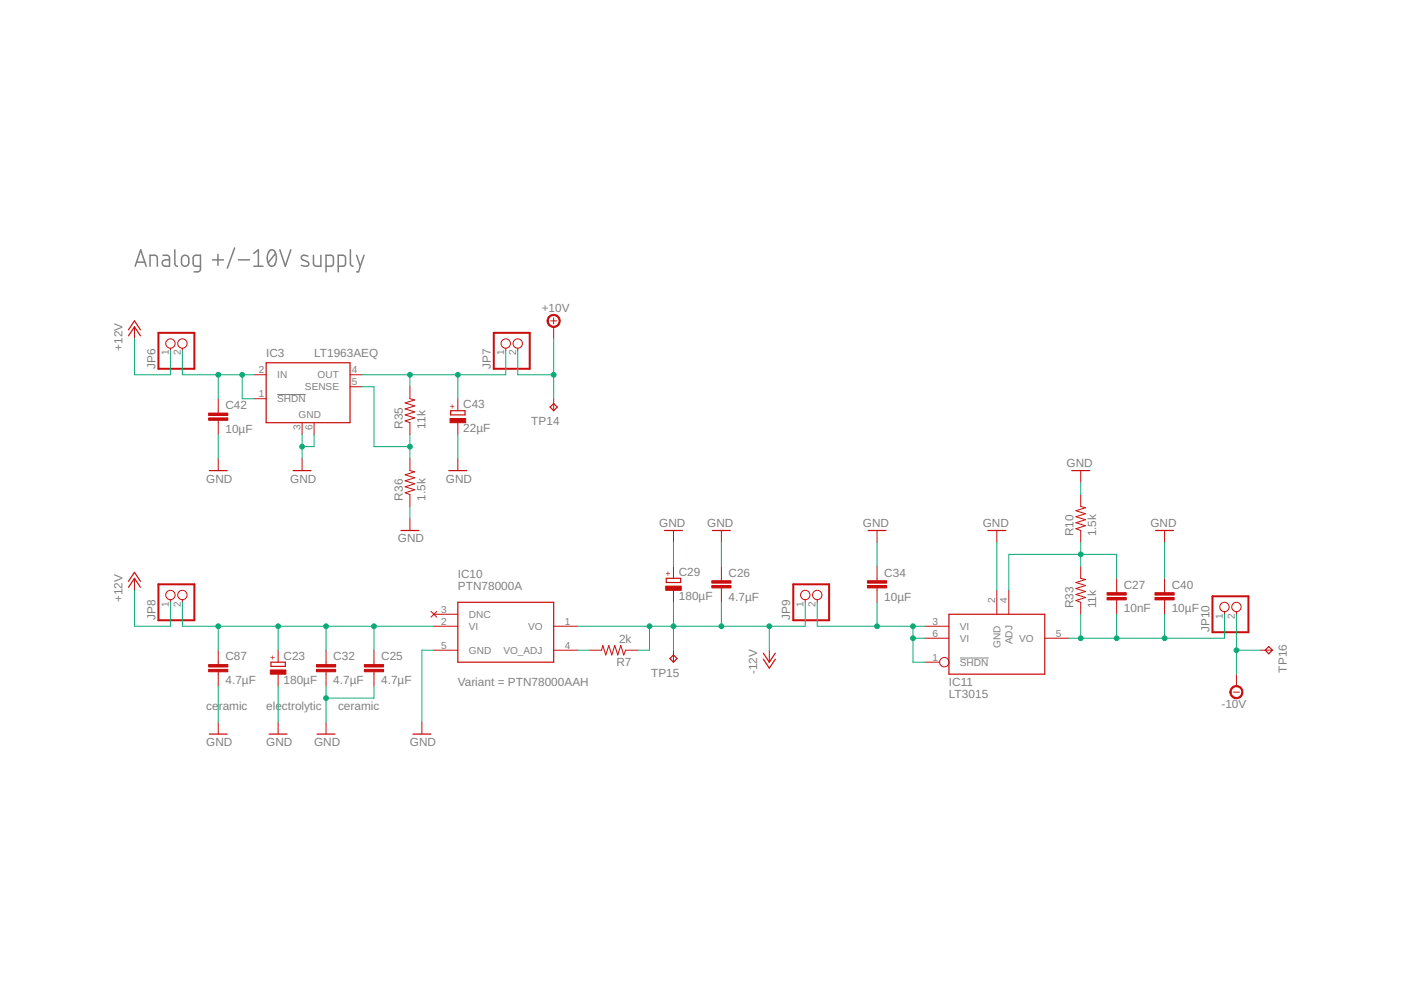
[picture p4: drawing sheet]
<svg xmlns="http://www.w3.org/2000/svg" width="297mm" height="210mm" viewBox="0 0 297 210" stroke-linecap="round" stroke-linejoin="round" font-family="sans-serif">
<g fill="none" stroke="#808080" stroke-width=".32">
<path d="M28.7 56.5l1.1-3.5 1.2 3.5M29 55.6h1.7M31.8 56.5v-2.4h1.2l.3 .3 .1 2.1M34.6 54.1h.9l.4 .4v2h-.8a.68 .68 0 0 1-.7-.7 .68 .68 0 0 1 .7-.7h.8M37.1 53v3l.2 .3 .3 .2M38.7 54.3a.77 .77 0 0 1 .9-.1 .77 .77 0 0 1 .4 .7v.8a.77 .77 0 0 1-.7 .8 .77 .77 0 0 1-.8-.8 1.39 1.39 0 0 1 .2-1.4zM42.5 56.5l-1.1-.1-.3-.2-.1-1.5 .2-.5 1.3-.1v2.9l-.1 .4-.3 .2h-1M45 55.1h2.4M46.2 53.9v2.4M49.7 52.6l-1.5 4.3M50.6 55.1h2.3M53.8 56.5h2"/>
<path d="M53.8 53.7l1-.7v3.5M57.2 53.1l.6-.1a2.31 2.31 0 0 1 0 3.4l-.2 .1a1.68 1.68 0 0 1-.9-2.2zM58.4 53.7l-1.5 2M59.3 53l1.2 3.5 1.2-3.5M65.3 54.3l-.3-.1a.62 .62 0 0 0-.9 0 .62 .62 0 0 0 0 .8l1.1 .5a.51 .51 0 0 1 .3 .5 .51 .51 0 0 1-.5 .5l-1.1-.2M66.5 54.1v1.9l.2 .3 .4 .2h.9v-2.4M69.1 56.5l1.2-.1 .3-.2 .1-1.5-.2-.5-1.4-.1v3.5M71.7 56.5l1.2-.1 .3-.2 .1-1.5-.3-.5-1.3-.1v3.5M74.3 53v3l.2 .3 .4 .2M75.6 54.1l.8 2.4M77.2 54.1l-1.2 3.5h-.4"/>
</g>
<path d="M58.8 83.7h6M203.5 139.5h6.1" fill="none" stroke="#808080" stroke-width=".21"/>
<g fill="none" stroke="#c90d0c" stroke-width=".25">
<path d="M27.2 71.2l1.3-1.9 1.3 1.9M27.2 69.9l1.3-1.9 1.3 1.9M56.4 76.9h17.8v12.7h-17.8zM44.4 99.8h3.8M62.1 99.8h3.9M95.2 99.8h3.8M95.5 87.1h3.1v.9h-3.1zM116.6 86.3l.8-.7 .8 .7-.8 .8zM227.2 99.8h3.8M85 112.5h3.8M140.9 112.5h3.8M151 112.5h3.9"/>
<path d="M184 112.5h3.9M209.4 112.5h3.9M245 112.5h3.8M27.2 124.5l1.3-1.9 1.3 1.9M27.2 123.3l1.3-2 1.3 2M97.1 127.7h20.3v12.7h-20.3zM141.3 122.6h3v.9h-3zM142 139.6l.8-.7 .8 .7-.8 .8zM161.8 138.5l1.3 1.9 1.3-1.9M161.8 139.8l1.3 1.9 1.3-1.9M201.2 130.2h20.3v12.7h-20.3zM269 137.1l.8 .8-.8 .7-.8-.7z"/>
<path d="M44.4 155.6h3.8M57.1 155.6h3.8M57.4 140.4h3.1v.9h-3.1zM67.2 155.6h3.8M87.5 155.6h3.9"/>
</g>
<g fill="none" stroke="#c90d0c" stroke-width=".21">
<path d="M28.5 69.3v2.5M36.1 73.8v.6M38.7 73.8v.6M53.9 79.5h2.5M74.2 79.5h2.6M107.2 73.8v.6M109.8 73.8v.6M116.8 68h1.2M117.4 67.4v1.3M117.4 69.3v2.5M46.3 84.5v3.1M46.3 89.1v3.1"/>
<path d="M46.3 97.2v2.6M53.9 84.5h2.5M64.1 89.6v2.6M64.1 97.2v2.6M66.6 89.6v2.6M74.2 82h2.6M86.9 82v2.5l1 .3-2 .6 2 .7-2 .6 2 .6-2 .7 2 .6-2 .6 1 .4v2.6M86.9 97.2v2.6l1 .2-2 .7 2 .6-2 .6 2 .7-2 .6 2 .6-2 .7 1 .4v2.5M97.1 84.5v2.6M97.1 89.6v2.6M97.1 97.2v2.6M117.4 84.5v2.6"/>
<path d="M229.1 99.8v2.5M86.9 109.9v2.6M142.8 112.5v2.5M153 112.5v2.5M185.9 112.5v2.5M211.3 112.5v2.5M229.1 104.9v2.5l1 .3-2 .6 2 .6-2 .7 2 .6-2 .6 2 .7-2 .6 1 .4v2.5M246.9 112.5v2.5M28.5 122.6v2.6M36.1 127.1v.6M38.7 127.1v.6M46.3 137.9v3"/>
<path d="M59 137.9v2.5M69.1 137.9v3M79.3 137.9v3M91.4 129.6l1.2 1.3M92 137.9h5.1M92 132.8h5.1M92 130.2h5.1M92.6 129.6l-1.2 1.3M117.4 137.9h5.1M117.4 132.8h5.1M125 137.9h2.6l.2-1.1 .6 2.1 .7-2.1 .6 2.1 .6-2.1 .7 2.1 .6-2.1 .6 2.1 .4-1h2.6M142.8 120.1v2.5"/>
<path d="M142.8 125.2v2.5M142.8 137.9v2.5M153 120.1v3M153 124.7v3M163.1 137.9v2.5M170.7 127.1v.6M173.3 127.1v.6M185.9 120.1v3M185.9 124.7v3M196.1 132.8h5.1M196.1 135.3h5.1M211.3 125.2v5"/>
<path d="M213.9 125.2v5M221.5 135.3h5.1M229.1 120.1v2.5l1 .3-2 .6 2 .6-2 .7 2 .6-2 .6 2 .7-2 .6 1 .4v2.5M236.7 122.6v3.1M236.7 127.2v3M246.9 122.6v3.1M246.9 127.2v3M259.6 129.7v.5M262.1 129.7v.5M267.2 137.9h2.6M46.3 142.4v3.1M46.3 153.1v2.5"/>
<path d="M59 142.9v2.6M59 153.1v2.5M69.1 142.4v3.1M69.1 153.1v2.5M79.3 142.4v3.1M89.5 153.1v2.5M196.1 140.4h3.1M261.5 146.7h1.3M262.1 142.9v2.6"/>
<circle cx="36.1" cy="72.8" r=".99"/>
<circle cx="38.7" cy="72.8" r=".99"/>
<circle cx="107.2" cy="72.8" r=".99"/>
<circle cx="109.8" cy="72.8" r=".99"/>
<circle cx="36.1" cy="126.2" r=".99"/>
<circle cx="38.7" cy="126.2" r=".99"/>
<circle cx="170.7" cy="126.2" r=".99"/>
<circle cx="173.3" cy="126.2" r=".99"/>
<circle cx="259.6" cy="128.7" r=".99"/>
<circle cx="262.1" cy="128.7" r=".99"/>
<circle cx="200.2" cy="140.4" r=".99"/>
</g>
<g fill="#c90d0c" stroke="#c90d0c" stroke-width=".21">
<path d="M77.3 141.9h4v.5h-4z"/>
<path d="M77.3 140.9h4v.5h-4z"/>
<path d="M67.1 141.9h4.1v.5h-4.1z"/>
<path d="M67.1 140.9h4.1v.5h-4.1z"/>
<path d="M183.9 124.1h4.1v.6h-4.1z"/>
<path d="M183.9 123.1h4.1v.5h-4.1z"/>
<path d="M244.9 126.7h4v.5h-4z"/>
<path d="M244.9 125.7h4v.5h-4z"/>
<path d="M44.2 88.6h4.1v.5h-4.1z"/>
<path d="M44.2 87.6h4.1v.5h-4.1z"/>
<path d="M44.2 141.9h4.1v.5h-4.1z"/>
<path d="M44.2 140.9h4.1v.5h-4.1z"/>
<path d="M234.7 126.7h4.1v.5h-4.1z"/>
<path d="M234.7 125.7h4.1v.5h-4.1z"/>
<path d="M95.4 88.7h3.3v.9h-3.3z"/>
<path d="M57.3 142h3.3v.9h-3.3z"/>
<path d="M141.1 124.3h3.3v.9h-3.3z"/>
<path d="M150.9 124.1h4.1v.6h-4.1z"/>
<path d="M150.9 123.1h4.1v.5h-4.1z"/>
</g>
<g fill="#c90d0c" stroke="#c90d0c" stroke-width=".21">
<path d="M261.1 145.8a1.39 1.39 0 0 1 2.2 .2 1.39 1.39 0 0 1-.8 2.1 1.39 1.39 0 0 1-1.7-1.4h.2a1.14 1.14 0 0 1 1.6-1 1.14 1.14 0 0 1 .3 1.9 1.14 1.14 0 0 1-1.9-.6v-.3h-.2z" fill-rule="evenodd"/>
<path d="M116.4 67.1a1.4 1.4 0 0 1 2.2 .2 1.4 1.4 0 0 1-.8 2.1 1.4 1.4 0 0 1-1.8-1.4h.2a1.15 1.15 0 0 1 1.7-1 1.15 1.15 0 0 1 .2 1.9 1.15 1.15 0 0 1-1.8-.6l-.1-.3h-.2z" fill-rule="evenodd"/>
</g>
<path d="M33.6 70.6h7.6v7.6h-7.6zM104.7 70.6h7.6v7.6h-7.6zM33.6 123.9h7.6v7.6h-7.6zM168.2 123.9h7.6v7.6h-7.6zM257.1 126.4h7.6v7.6h-7.6z" fill="none" stroke="#c90d0c" stroke-width=".42"/>
<g fill="none" stroke="#0dab76" stroke-width=".21">
<path d="M28.5 71.8v7.7h7.6v-5.1M38.7 74.4v5.1h15.2M46.3 79.5v5M51.4 79.5v5h2.5M86.9 79.5v2.5M97.1 79.5v5M107.2 74.4v5.1h-30.4M109.8 74.4v5.1h7.6M117.4 71.8v12.7M46.3 92.2v5M64.1 92.2v5M66.6 92.2v2.5h-2.5"/>
<path d="M76.8 82h2.5v12.7h7.6M86.9 92.2v5M97.1 92.2v5M86.9 107.4v2.5M142.8 115v5.1M153 115v5.1M185.9 115v5.1M211.3 115v10.2M229.1 102.3v2.6M229.1 115v5.1M246.9 115v7.6M28.5 125.2v7.6h7.6v-5.1"/>
<path d="M38.7 127.7v5.1h53.3M46.3 132.8v5.1M59 132.8v5.1M69.1 132.8v5.1M79.3 132.8v5.1M92 137.9h-2.5v15.2M122.5 137.9h2.5M137.7 132.8v5.1h-2.5M142.8 127.7v10.2M153 127.7v5.1M163.1 132.8v5.1M170.7 127.7v5.1h-48.2"/>
<path d="M173.3 127.7v5.1h22.8M185.9 127.7v5.1M193.6 132.8v7.6h2.5M193.6 135.3h2.5M229.1 130.2v5.1M236.7 122.6v-5.1h-22.8v7.7M236.7 130.2v5.1M246.9 130.2v5.1M259.6 130.2v5.1h-33M262.1 137.9h5.1M262.1 130.2v12.7M46.3 145.5v7.6"/>
<path d="M59 145.5v7.6M69.1 145.5v7.6M79.3 145.5v2.5h-10.2"/>
</g>
<g fill="#0dab76" stroke="#0dab76" stroke-width=".21">
<circle cx="64.1" cy="94.7" r=".51"/>
<circle cx="69.1" cy="148" r=".51"/>
<circle cx="86.9" cy="94.7" r=".51"/>
<circle cx="229.1" cy="117.5" r=".51"/>
<circle cx="137.7" cy="132.8" r=".51"/>
<circle cx="142.8" cy="132.8" r=".51"/>
<circle cx="163.1" cy="132.8" r=".51"/>
<circle cx="153" cy="132.8" r=".51"/>
<circle cx="51.4" cy="79.5" r=".51"/>
<circle cx="46.3" cy="79.5" r=".51"/>
<circle cx="97.1" cy="79.5" r=".51"/>
<circle cx="86.9" cy="79.5" r=".51"/>
<circle cx="117.4" cy="79.5" r=".51"/>
<circle cx="59" cy="132.8" r=".51"/>
<circle cx="69.1" cy="132.8" r=".51"/>
<circle cx="79.3" cy="132.8" r=".51"/>
<circle cx="46.3" cy="132.8" r=".51"/>
<circle cx="193.6" cy="132.8" r=".51"/>
<circle cx="193.6" cy="135.3" r=".51"/>
<circle cx="185.9" cy="132.8" r=".51"/>
<circle cx="229.1" cy="135.3" r=".51"/>
<circle cx="236.7" cy="135.3" r=".51"/>
<circle cx="246.9" cy="135.3" r=".51"/>
<circle cx="262.1" cy="137.9" r=".51"/>
</g>
<g font-size="2.5" fill="#808080">
<text x="114.8" y="66.1">+10V</text>
<text x="26" y="74.4" transform="rotate(-90 26 74.4)">+12V</text>
<text x="56.4" y="75.7">IC3</text>
<text x="66.6" y="75.7">LT1963AEQ</text>
<text x="32.9" y="78.2" transform="rotate(-90 32.9 78.2)">JP6</text>
<text x="104.1" y="78.2" transform="rotate(-90 104.1 78.2)">JP7</text>
<text x="47.8" y="86.7">C42</text>
<text x="98.2" y="86.6">C43</text>
<text x="47.8" y="91.8">10µF</text>
<text x="85.4" y="90.9" transform="rotate(-90 85.4 90.9)">R35</text>
<text x="90.2" y="90.9" transform="rotate(-90 90.2 90.9)">11k</text>
<text x="98.2" y="91.7">22µF</text>
<text x="112.6" y="90.1">TP14</text>
<text x="226.1" y="99">GND</text>
<text x="43.7" y="102.3">GND</text>
<text x="61.5" y="102.3">GND</text>
<text x="85.4" y="106.1" transform="rotate(-90 85.4 106.1)">R36</text>
<text x="90.2" y="106.1" transform="rotate(-90 90.2 106.1)">1.5k</text>
<text x="94.5" y="102.3">GND</text>
<text x="139.8" y="111.7">GND</text>
<text x="149.9" y="111.7">GND</text>
<text x="183" y="111.7">GND</text>
<text x="208.3" y="111.7">GND</text>
<text x="227.6" y="113.7" transform="rotate(-90 227.6 113.7)">R10</text>
<text x="232.4" y="113.7" transform="rotate(-90 232.4 113.7)">1.5k</text>
<text x="243.9" y="111.7">GND</text>
<text x="84.4" y="115">GND</text>
<text x="97.1" y="125.2">PTN78000A</text>
<text x="97.1" y="122.6">IC10</text>
<text x="143.9" y="122.1">C29</text>
<text x="154.5" y="122.2">C26</text>
<text x="187.5" y="122.2">C34</text>
<text x="238.3" y="124.8">C27</text>
<text x="248.4" y="124.8">C40</text>
<text x="26" y="127.7" transform="rotate(-90 26 127.7)">+12V</text>
<text x="32.9" y="131.5" transform="rotate(-90 32.9 131.5)">JP8</text>
<text x="143.9" y="127.2">180µF</text>
<text x="154.5" y="127.3">4.7µF</text>
<text x="167.5" y="131.5" transform="rotate(-90 167.5 131.5)">JP9</text>
<text x="187.5" y="127.3">10µF</text>
<text x="227.6" y="129" transform="rotate(-90 227.6 129)">R33</text>
<text x="232.4" y="129" transform="rotate(-90 232.4 129)">11k</text>
<text x="238.3" y="129.9">10nF</text>
<text x="248.4" y="129.9">10µF</text>
<text x="131.3" y="136.3">2k</text>
<text x="256.4" y="134.1" transform="rotate(-90 256.4 134.1)">JP10</text>
<text x="47.8" y="140">C87</text>
<text x="60.1" y="139.9">C23</text>
<text x="70.7" y="140">C32</text>
<text x="80.8" y="140">C25</text>
<text x="130.7" y="141.1">R7</text>
<text x="138" y="143.4">TP15</text>
<text x="160.6" y="142.9" transform="rotate(-90 160.6 142.9)">-12V</text>
<text x="272.8" y="142.6" transform="rotate(-90 272.8 142.6)">TP16</text>
<text x="47.8" y="145.1">4.7µF</text>
<text x="60.1" y="145">180µF</text>
<text x="70.7" y="145.1">4.7µF</text>
<text x="80.8" y="145.1">4.7µF</text>
<text x="97.1" y="145.5">Variant = PTN78000AAH</text>
<text x="201.2" y="148">LT3015</text>
<text x="201.2" y="145.5">IC11</text>
<text x="43.7" y="150.6">ce</text>
<text x="46.4" y="150.6">ramic</text>
<text x="56.4" y="150.6">electrolytic</text>
<text x="71.7" y="150.6">ceramic</text>
<text x="259" y="150.2">-10V</text>
<text x="43.7" y="158.2">GND</text>
<text x="56.4" y="158.2">GND</text>
<text x="66.6" y="158.2">GND</text>
<text x="86.9" y="158.2">GND</text>
</g>
<g font-size="2.1" fill="#808080">
<text x="35.8" y="75.4" transform="rotate(-90 35.8 75.4)">1</text>
<text x="38.3" y="75.4" transform="rotate(-90 38.3 75.4)">2</text>
<text x="106.9" y="75.4" transform="rotate(-90 106.9 75.4)">1</text>
<text x="109.4" y="75.4" transform="rotate(-90 109.4 75.4)">2</text>
<text x="54.9" y="79.1">2</text>
<text x="58.8" y="80.2">IN</text>
<text x="64.7" y="82.8">SENSE</text>
<text x="67.4" y="80.2">OUT</text>
<text x="74.6" y="79.1">4</text>
<text x="74.6" y="81.6">5</text>
<text x="54.9" y="84.2">1</text>
<text x="58.8" y="85.3">SHDN</text>
<text x="63.3" y="88.6">GND</text>
<text x="63.7" y="91.2" transform="rotate(-90 63.7 91.2)">3</text>
<text x="66.2" y="91.2" transform="rotate(-90 66.2 91.2)">6</text>
<text x="35.8" y="128.7" transform="rotate(-90 35.8 128.7)">1</text>
<text x="38.3" y="128.7" transform="rotate(-90 38.3 128.7)">2</text>
<text x="93.6" y="129.9">3</text>
<text x="99.4" y="131">DNC</text>
<text x="170.4" y="128.7" transform="rotate(-90 170.4 128.7)">1</text>
<text x="172.9" y="128.7" transform="rotate(-90 172.9 128.7)">2</text>
<text x="211" y="127.9" transform="rotate(-90 211 127.9)">2</text>
<text x="213.5" y="127.9" transform="rotate(-90 213.5 127.9)">4</text>
<text x="259.3" y="131.2" transform="rotate(-90 259.3 131.2)">1</text>
<text x="261.8" y="131.2" transform="rotate(-90 261.8 131.2)">2</text>
<text x="93.6" y="137.5">5</text>
<text x="93.6" y="132.4">2</text>
<text x="99.4" y="133.5">VI</text>
<text x="112" y="133.5">VO</text>
<text x="119.7" y="137.5">4</text>
<text x="119.7" y="132.4">1</text>
<text x="197.7" y="132.4">3</text>
<text x="197.7" y="135">6</text>
<text x="203.5" y="133.5">VI</text>
<text x="203.5" y="136.1">VI</text>
<text x="212.1" y="137.3" transform="rotate(-90 212.1 137.3)">GND</text>
<text x="214.7" y="136.6" transform="rotate(-90 214.7 136.6)">ADJ</text>
<text x="216.1" y="136.1">VO</text>
<text x="223.8" y="135">5</text>
<text x="99.4" y="138.6">GND</text>
<text x="106.7" y="138.6">VO_ADJ</text>
<text x="197.7" y="140">1</text>
<text x="203.5" y="141.2">SHDN</text>
</g>
<g font-size="1.8" fill="#c90d0c">
<text x="96.5" y="86.7" transform="rotate(-90 96.5 86.7)">+</text>
<text x="142.2" y="122.2" transform="rotate(-90 142.2 122.2)">+</text>
<text x="58.4" y="140" transform="rotate(-90 58.4 140)">+</text>
</g>
</svg>
